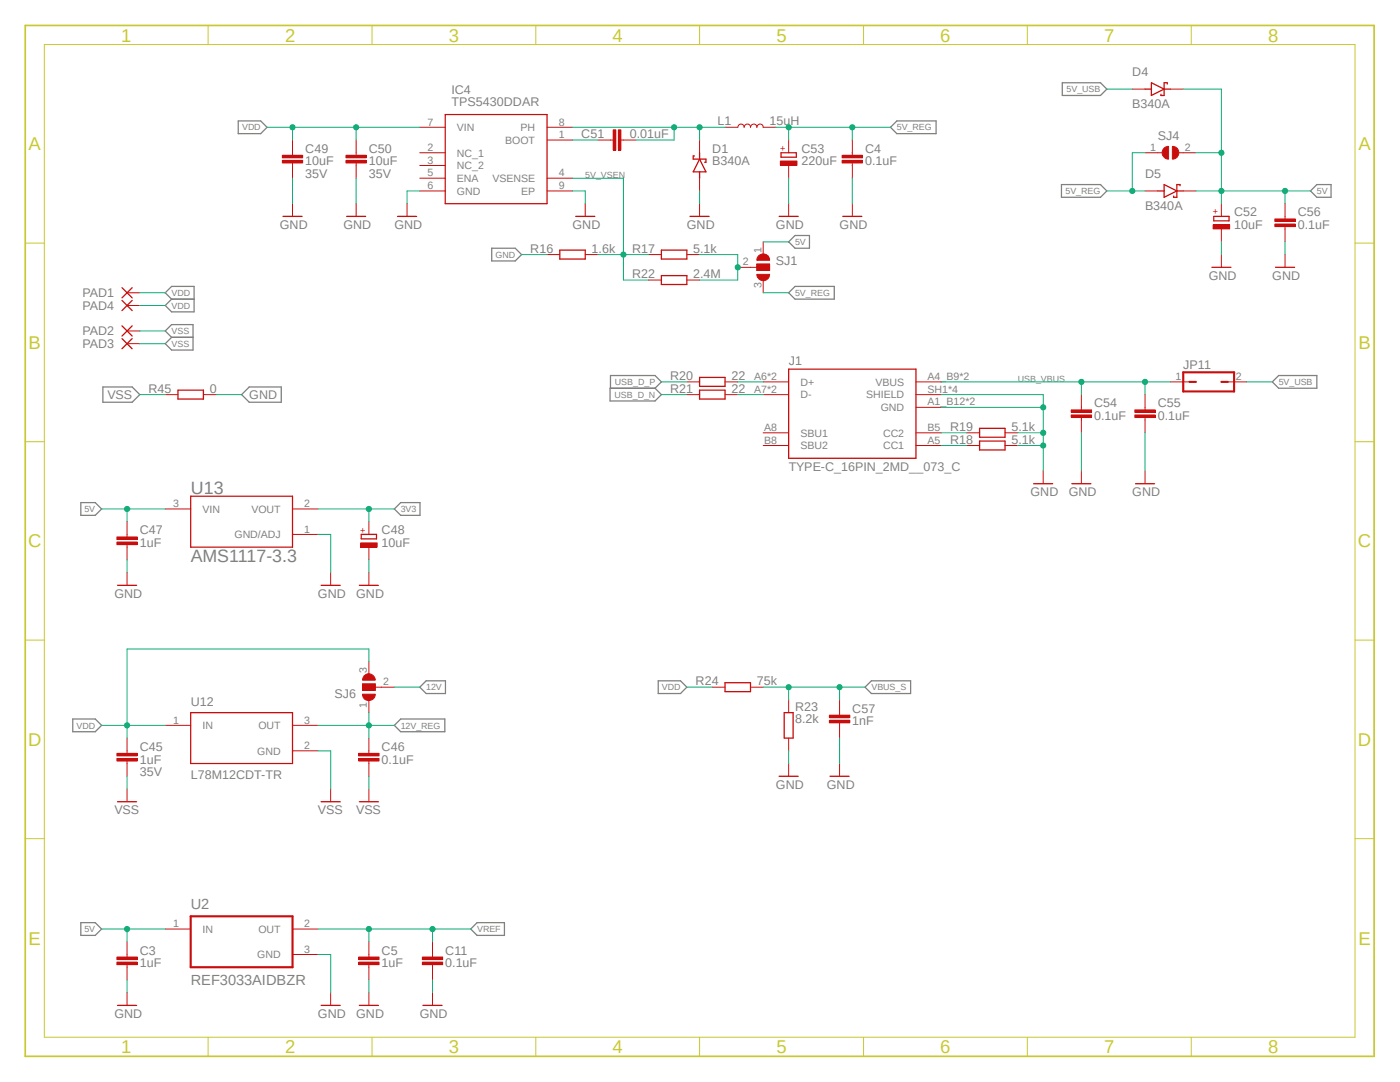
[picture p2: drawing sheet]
<svg xmlns="http://www.w3.org/2000/svg" width="279mm" height="216mm" viewBox="0 0 279 216" stroke-linecap="round" stroke-linejoin="round" font-family="sans-serif">
<path d="M-.1 0l274.7 211.1M.1 -.1l-.2 .1" fill="none" stroke="#fff" stroke-width=".2"/>
<path d="M5 5.1h269.2v205.7h-269.2z" fill="none" stroke="#c8c832" stroke-width=".34"/>
<g fill="none" stroke="#c8c832" stroke-width=".2">
<path d="M8.8 8.9h261.6v198.1h-261.6zM41.5 5.1v3.8M74.3 5.1v3.8M106.9 5.1v3.8M139.6 5.1v3.8M172.3 5.1v3.8M205 5.1v3.8M237.7 5.1v3.8M5 48.5h3.8M270.4 48.5h3.8M5 88.1h3.8M270.4 88.1h3.8"/>
<path d="M5 127.7h3.8M270.4 127.7h3.8M5 167.3h3.8M270.4 167.3h3.8M41.5 207v3.8M74.3 207v3.8M106.9 207v3.8M139.6 207v3.8M172.3 207v3.8M205 207v3.8M237.7 207v3.8"/>
</g>
<g fill="none" stroke="#808080" stroke-width=".25">
<path d="M212 16.5h7.6l1.3 1.3-1.3 1.2h-7.6zM47.5 24.1h4.5l1.3 1.3-1.3 1.3h-4.5zM179 24.1h7.8v2.6h-7.8l-1.3-1.3zM211.8 36.8h7.8l1.3 1.3-1.3 1.3h-7.8zM261.5 38.1l1.3-1.3h2.8v2.6h-2.8zM33 58.4l1.2-1.3h4.5v5.1h-4.5l-1.2-1.2 1.2-1.3zM34.2 59.7h4.5M98.1 49.5h4.7l1.3 1.3-1.3 1.3h-4.7zM157.4 48.3l1.3-1.3h2.8v2.5h-2.8zM158.7 57.1h7.8v2.6h-7.8l-1.3-1.3zM20.5 77.2h5.9l1.5 1.5-1.5 1.6h-5.9zM33 66l1.2-1.2h4.3v5h-4.3l-1.2-1.2 1.2-1.3z"/>
<path d="M34.2 67.3h4.3M49.7 77.2h6.4v3.1h-6.4l-1.5-1.6zM121.8 77.5h8.9l1.3 1.2-1.3 1.3h-8.9zM121.8 77.5v-2.6h8.9l1.3 1.3-1.3 1.3M253.9 76.2l1.3-1.3h7.6v2.6h-7.6zM16.1 100.3h2.9l1.3 1.3-1.3 1.2h-2.9zM78.7 101.6l1.3-1.3h3.8v2.5h-3.8zM85 135.8h3.9v2.6h-3.9l-1.2-1.3zM131.4 135.8h4.4l1.3 1.3-1.3 1.3h-4.4zM172.6 137.1l1.3-1.3h7.8v2.6h-7.8zM14.5 143.5h4.5l1.3 1.2-1.3 1.3h-4.5zM78.7 144.7l1.3-1.2h8.8v2.5h-8.8z"/>
<path d="M16.1 184.1h2.9l1.3 1.3-1.3 1.2h-2.9zM93.9 185.4l1.3-1.3h5.5v2.5h-5.5z"/>
</g>
<path d="M23.3 192h4.1v.5h-4.1z" fill-rule="evenodd" fill="#c90d0c"/>
<path d="M23.3 192h4.1v.5h-4.1z" fill="none" stroke="#c90d0c" stroke-width=".2"/>
<path d="M23.3 191h4.1v.5h-4.1z" fill-rule="evenodd" fill="#c90d0c"/>
<path d="M23.3 191h4.1v.5h-4.1zM25.4 187.9v3.1M25.4 192.5v3M25.4 198.1v2.5M66 198.1v2.5" fill="none" stroke="#c90d0c" stroke-width=".2"/>
<path d="M23.5 200.6h3.8M64.1 200.6h3.8" fill="none" stroke="#c90d0c" stroke-width=".25"/>
<path d="M71.6 192h4v.5h-4z" fill-rule="evenodd" fill="#c90d0c"/>
<path d="M71.6 192h4v.5h-4z" fill="none" stroke="#c90d0c" stroke-width=".2"/>
<path d="M71.6 191h4v.5h-4z" fill-rule="evenodd" fill="#c90d0c"/>
<path d="M71.6 191h4v.5h-4zM73.6 187.9v3.1M73.6 192.5v3" fill="none" stroke="#c90d0c" stroke-width=".2"/>
<path d="M84.3 192h4v.5h-4z" fill-rule="evenodd" fill="#c90d0c"/>
<path d="M84.3 192h4v.5h-4z" fill="none" stroke="#c90d0c" stroke-width=".2"/>
<path d="M84.3 191h4v.5h-4z" fill-rule="evenodd" fill="#c90d0c"/>
<path d="M33 144.7h5.1M58.4 144.7h5.1M58.4 149.8h5.1M84.3 191h4v.5h-4zM86.3 187.9v3.1M86.3 192.5v3" fill="none" stroke="#c90d0c" stroke-width=".2"/>
<path d="M38.1 142.2h20.3v10.2h-20.3z" fill="none" stroke="#c90d0c" stroke-width=".25"/>
<path d="M23.3 151.3h4.1v.5h-4.1z" fill-rule="evenodd" fill="#c90d0c"/>
<path d="M23.3 151.3h4.1v.5h-4.1z" fill="none" stroke="#c90d0c" stroke-width=".2"/>
<path d="M23.3 150.3h4.1v.5h-4.1z" fill-rule="evenodd" fill="#c90d0c"/>
<path d="M23.3 150.3h4.1v.5h-4.1zM25.4 147.3v3M25.4 151.8v3.1" fill="none" stroke="#c90d0c" stroke-width=".2"/>
<path d="M71.6 151.3h4v.5h-4z" fill-rule="evenodd" fill="#c90d0c"/>
<path d="M71.6 151.3h4v.5h-4z" fill="none" stroke="#c90d0c" stroke-width=".2"/>
<path d="M71.6 150.3h4v.5h-4z" fill-rule="evenodd" fill="#c90d0c"/>
<path d="M33 101.6h5.1M58.4 101.6h5.1M58.4 106.6h5.1M25.4 157.4v2.6M66 157.4v2.6M71.6 150.3h4v.5h-4zM73.6 147.3v3M73.6 151.8v3.1M73.6 157.4v2.6" fill="none" stroke="#c90d0c" stroke-width=".2"/>
<path d="M38.1 99h20.3v10.2h-20.3zM23.5 160h3.8M64.1 160h3.8M71.7 160h3.8" fill="none" stroke="#c90d0c" stroke-width=".25"/>
<path d="M23.3 108.2h4.1v.5h-4.1z" fill-rule="evenodd" fill="#c90d0c"/>
<path d="M23.3 108.2h4.1v.5h-4.1z" fill="none" stroke="#c90d0c" stroke-width=".2"/>
<path d="M23.3 107.1h4.1v.6h-4.1z" fill-rule="evenodd" fill="#c90d0c"/>
<g fill="none" stroke="#c90d0c" stroke-width=".2">
<path d="M83.8 30.5h5.1M83.8 33h5.1M83.8 35.6h5.1M83.8 38.1h5.1M83.8 25.4h5.1M109.2 27.9h5.1M109.2 35.6h5.1M109.2 38.1h5.1M109.2 25.4h5.1M23.3 107.1h4.1v.6h-4.1zM25.4 104.1v3M25.4 108.7v3"/>
<path d="M25.4 114.3v2.5M66 114.3v2.5M73.6 114.3v2.5M33 185.4h5.1M58.4 185.4h5.1M58.4 190.5h5.1"/>
</g>
<path d="M88.9 22.9h20.3v17.7h-20.3zM23.5 116.8h3.8M64.1 116.8h3.8M71.7 116.8h3.8" fill="none" stroke="#c90d0c" stroke-width=".25"/>
<path d="M38.1 182.8h20.3v10.2h-20.3z" fill="none" stroke="#c90d0c" stroke-width=".42"/>
<path d="M56.3 32h4.1v.5h-4.1z" fill-rule="evenodd" fill="#c90d0c"/>
<path d="M56.3 32h4.1v.5h-4.1z" fill="none" stroke="#c90d0c" stroke-width=".2"/>
<path d="M56.3 31h4.1v.5h-4.1z" fill-rule="evenodd" fill="#c90d0c"/>
<path d="M56.3 31h4.1v.5h-4.1zM58.4 27.9v3.1M58.4 32.5v3.1" fill="none" stroke="#c90d0c" stroke-width=".2"/>
<path d="M69 32h4.1v.5h-4.1z" fill-rule="evenodd" fill="#c90d0c"/>
<path d="M69 32h4.1v.5h-4.1z" fill="none" stroke="#c90d0c" stroke-width=".2"/>
<path d="M69 31h4.1v.5h-4.1z" fill-rule="evenodd" fill="#c90d0c"/>
<path d="M69 31h4.1v.5h-4.1zM71.1 27.9v3.1M71.1 32.5v3.1M58.4 40.6v2.6M71.1 40.6v2.6M81.2 40.6v2.6M116.8 40.6v2.6" fill="none" stroke="#c90d0c" stroke-width=".2"/>
<path d="M56.5 43.2h3.8M69.2 43.2h3.8M79.3 43.2h3.8M114.9 43.2h3.8" fill="none" stroke="#c90d0c" stroke-width=".25"/>
<path d="M123.4 25.9h.5v4.1h-.5z" fill-rule="evenodd" fill="#c90d0c"/>
<path d="M123.4 25.9h.5v4.1h-.5z" fill="none" stroke="#c90d0c" stroke-width=".2"/>
<path d="M122.4 25.9h.5v4.1h-.5z" fill-rule="evenodd" fill="#c90d0c"/>
<path d="M119.3 27.9h3.1M122.4 25.9h.5v4.1h-.5zM123.9 27.9h3" fill="none" stroke="#c90d0c" stroke-width=".2"/>
<path d="M72.1 106.6h3v.9h-3z" fill="none" stroke="#c90d0c" stroke-width=".25"/>
<path d="M72 108.3h3.3v.9h-3.3z" fill-rule="evenodd" fill="#c90d0c"/>
<path d="M72 108.3h3.3v.9h-3.3zM73.6 104.1v2.5M73.6 109.2v2.5" fill="none" stroke="#c90d0c" stroke-width=".2"/>
<path d="M242.2 43.2h3.1v.9h-3.1z" fill="none" stroke="#c90d0c" stroke-width=".25"/>
<path d="M242.1 44.8h3.3v.9h-3.3z" fill-rule="evenodd" fill="#c90d0c"/>
<path d="M242.1 44.8h3.3v.9h-3.3zM243.8 40.6v2.6M243.8 45.7v2.6" fill="none" stroke="#c90d0c" stroke-width=".2"/>
<path d="M155.9 30.5h3v.9h-3z" fill="none" stroke="#c90d0c" stroke-width=".25"/>
<path d="M155.7 32.1h3.3v.9h-3.3z" fill-rule="evenodd" fill="#c90d0c"/>
<g fill="none" stroke="#c90d0c" stroke-width=".2">
<path d="M139.6 27.9v2.6M139.6 35.6v2.5M155.7 32.1h3.3v.9h-3.3zM157.4 27.9v2.6M157.4 33v2.6M109.2 50.8h2.5M116.8 50.8h2.5M129.5 50.8h2.5M137.1 50.8h2.5M139.6 40.6v2.6M157.4 40.6v2.6M243.8 50.8v2.5"/>
<path d="M137.1 76.2h2.5M137.1 78.7h2.5M144.7 76.2h2.5M144.7 78.7h2.5M152.3 76.2h5.1M152.3 78.7h5.1M182.8 76.2h5.1M182.8 78.7h5.1M152.3 88.9h5.1M152.3 86.4h5.1M182.8 88.9h5.1M182.8 86.4h5.1"/>
<path d="M182.8 81.3h5.1M193 88.9h2.5M193 86.4h2.5M200.6 88.9h2.5M200.6 86.4h2.5M208.2 94v2.5"/>
</g>
<g fill="none" stroke="#c90d0c" stroke-width=".25">
<path d="M138.6 31.1h-.3v.6h2.6v.7h-.3M139.6 31.7l1.3 2.6h-2.6zM139.6 30.5v1.2M139.6 34.3v1.3M111.7 49.9h5.1v1.8h-5.1zM132 49.9h5.1v1.8h-5.1zM137.7 43.2h3.8M155.5 43.2h3.8M241.9 53.3h3.8M139.6 75.3h5.1v1.8h-5.1zM139.6 77.9h5.1v1.7h-5.1zM157.4 73.7h25.4v17.7h-25.4z"/>
<path d="M195.5 88h5.1v1.8h-5.1zM195.5 85.5h5.1v1.7h-5.1zM206.3 96.5h3.8"/>
</g>
<path d="M213.8 82.8h4v.5h-4z" fill-rule="evenodd" fill="#c90d0c"/>
<path d="M213.8 82.8h4v.5h-4z" fill="none" stroke="#c90d0c" stroke-width=".2"/>
<path d="M213.8 81.8h4v.5h-4z" fill-rule="evenodd" fill="#c90d0c"/>
<path d="M215.8 78.7v3.1M213.8 81.8h4v.5h-4zM215.8 83.3v3.1" fill="none" stroke="#c90d0c" stroke-width=".2"/>
<path d="M226.5 82.8h4v.5h-4z" fill-rule="evenodd" fill="#c90d0c"/>
<path d="M226.5 82.8h4v.5h-4z" fill="none" stroke="#c90d0c" stroke-width=".2"/>
<path d="M226.5 81.8h4v.5h-4z" fill-rule="evenodd" fill="#c90d0c"/>
<path d="M226 17.8h2.5M233.6 17.8h2.5M228.5 38.1h2.6M236.1 38.1h2.6M228.5 78.7v3.1M215.8 94v2.5M226.5 81.8h4v.5h-4zM228.5 83.3v3.1M228.5 94v2.5" fill="none" stroke="#c90d0c" stroke-width=".2"/>
<path d="M228.5 17.8h1.3M229.8 16.5l2.5 1.3-2.5 1.2zM232.3 17.8h1.3M233 16.8v-.3h-.7v2.5h-.6v-.2M231.1 38.1h1.2M232.3 36.8l2.6 1.3-2.6 1.3zM234.9 38.1h1.2M235.5 37.1v-.3h-.6v2.6h-.7v-.3M213.9 96.5h3.8M226.6 96.5h3.8" fill="none" stroke="#c90d0c" stroke-width=".25"/>
<path d="M254.4 44.7h4.1v.5h-4.1z" fill-rule="evenodd" fill="#c90d0c"/>
<path d="M254.4 44.7h4.1v.5h-4.1z" fill="none" stroke="#c90d0c" stroke-width=".2"/>
<path d="M254.4 43.7h4.1v.5h-4.1z" fill-rule="evenodd" fill="#c90d0c"/>
<path d="M129.5 55.9h2.5M137.1 55.9h2.5M254.4 43.7h4.1v.5h-4.1zM256.5 40.6v3.1M256.5 45.2v3.1M256.5 50.8v2.5" fill="none" stroke="#c90d0c" stroke-width=".2"/>
<path d="M132 55h5.1v1.8h-5.1zM254.6 53.3h3.8" fill="none" stroke="#c90d0c" stroke-width=".25"/>
<path d="M234 29.2a1.27 1.27 0 0 1 1.3 1.3 1.27 1.27 0 0 1-1.3 1.3z" fill-rule="evenodd" fill="#c90d0c"/>
<path d="M234 29.2a1.27 1.27 0 0 1 1.3 1.3 1.27 1.27 0 0 1-1.3 1.3z" fill="none" stroke="#c90d0c" stroke-width=".2"/>
<path d="M232.3 29.5l.9-.3v2.6a1.27 1.27 0 0 1-1.2-.8 1.27 1.27 0 0 1 .3-1.5z" fill-rule="evenodd" fill="#c90d0c"/>
<path d="M228.5 30.5h3.4M232.3 29.5l.9-.3v2.6a1.27 1.27 0 0 1-1.2-.8 1.27 1.27 0 0 1 .3-1.5zM235.2 30.5h3.5" fill="none" stroke="#c90d0c" stroke-width=".2"/>
<path d="M72.7 134.8a1.28 1.28 0 0 1 1.4-.3 1.28 1.28 0 0 1 .8 1.2h-2.6z" fill-rule="evenodd" fill="#c90d0c"/>
<path d="M72.7 134.8a1.28 1.28 0 0 1 1.4-.3 1.28 1.28 0 0 1 .8 1.2h-2.6z" fill="none" stroke="#c90d0c" stroke-width=".2"/>
<path d="M72.3 138.5h2.6a1.27 1.27 0 0 1-1.3 1.3 1.27 1.27 0 0 1-1.3-1.3z" fill-rule="evenodd" fill="#c90d0c"/>
<path d="M72.3 138.5h2.6a1.27 1.27 0 0 1-1.3 1.3 1.27 1.27 0 0 1-1.3-1.3zM72.3 136.5h2.6v1.3h-2.6zM74.9 137.1h1.3" fill="none" stroke="#c90d0c" stroke-width=".2"/>
<path d="M72.3 136.5h2.6v1.3h-2.6z" fill-rule="evenodd" fill="#c90d0c"/>
<path d="M72.3 136.5h2.6v1.3h-2.6zM73.6 132v2.6M73.6 139.7v2.5M76.2 137.1h2.5" fill="none" stroke="#c90d0c" stroke-width=".2"/>
<path d="M165.5 143.7h4.1v.5h-4.1z" fill-rule="evenodd" fill="#c90d0c"/>
<path d="M165.5 143.7h4.1v.5h-4.1z" fill="none" stroke="#c90d0c" stroke-width=".2"/>
<path d="M165.5 142.7h4.1v.5h-4.1z" fill-rule="evenodd" fill="#c90d0c"/>
<g fill="none" stroke="#c90d0c" stroke-width=".2">
<path d="M144.7 25.4h2.5a.64 .64 0 0 1 .7-.6 .64 .64 0 0 1 .6 .6 .64 .64 0 0 1 .6-.6 .64 .64 0 0 1 .7 .6 .64 .64 0 0 1 .6-.6 .64 .64 0 0 1 .6 .6 .64 .64 0 0 1 .7-.6 .64 .64 0 0 1 .6 .6h2.6M25.4 58.4h2.5M25.4 66h2.5M25.4 68.6h2.5M25.4 61h2.5M233.6 76.2h3.8M245 76.2h3.8M142.2 137.1h2.5M149.8 137.1h2.5M157.4 139.7v2.5M167.6 139.7v3M157.4 147.3v2.5"/>
<path d="M157.4 152.4v2.5M165.5 142.7h4.1v.5h-4.1zM167.6 144.2v3.1M167.6 152.4v2.5M73.6 198.1v2.5M86.3 198.1v2.5"/>
</g>
<g fill="none" stroke="#c90d0c" stroke-width=".25">
<path d="M24.3 57.4l2.1 2M24.3 59.9l2.1 2.1M26.4 57.4l-2.1 2M26.4 59.9l-2.1 2.1M24.3 65l2.1 2.1M24.3 67.6l2.1 2M26.4 65l-2.1 2.1M26.4 67.6l-2.1 2M144.7 136.2h5.1v1.8h-5.1zM155.5 154.9h3.8M156.5 142.2h1.8v5.1h-1.8zM165.7 154.9h3.8"/>
<path d="M71.7 200.6h3.8M84.4 200.6h3.8"/>
</g>
<path d="M236.1 74.3h10.2v3.8h-10.2zM237.4 76.2h1.3M243.8 76.2h1.2" fill="none" stroke="#c90d0c" stroke-width=".42"/>
<path d="M151 54.7h2.6a1.27 1.27 0 0 1-1.3 1.3 1.27 1.27 0 0 1-1.3-1.3z" fill-rule="evenodd" fill="#c90d0c"/>
<path d="M151 54.7h2.6a1.27 1.27 0 0 1-1.3 1.3 1.27 1.27 0 0 1-1.3-1.3z" fill="none" stroke="#c90d0c" stroke-width=".2"/>
<path d="M151.4 51a1.27 1.27 0 0 1 1.4-.2 1.27 1.27 0 0 1 .8 1.1h-2.6l.2-.5z" fill-rule="evenodd" fill="#c90d0c"/>
<path d="M149.8 53.3h1.2M151 52.7h2.6v1.3h-2.6zM151.4 51a1.27 1.27 0 0 1 1.4-.2 1.27 1.27 0 0 1 .8 1.1h-2.6l.2-.5z" fill="none" stroke="#c90d0c" stroke-width=".2"/>
<path d="M151 52.7h2.6v1.3h-2.6z" fill-rule="evenodd" fill="#c90d0c"/>
<path d="M147.2 53.3h2.6M151 52.7h2.6v1.3h-2.6zM152.3 48.3v2.5M152.3 55.9v2.5" fill="none" stroke="#c90d0c" stroke-width=".2"/>
<path d="M168.1 32h4v.5h-4z" fill-rule="evenodd" fill="#c90d0c"/>
<path d="M168.1 32h4v.5h-4z" fill="none" stroke="#c90d0c" stroke-width=".2"/>
<path d="M168.1 31h4v.5h-4z" fill-rule="evenodd" fill="#c90d0c"/>
<path d="M168.1 31h4v.5h-4zM170.1 27.9v3.1M170.1 32.5v3.1M170.1 40.6v2.6M33 78.7h2.5M40.6 78.7h2.5" fill="none" stroke="#c90d0c" stroke-width=".2"/>
<path d="M168.2 43.2h3.8M35.5 77.9h5.1v1.7h-5.1z" fill="none" stroke="#c90d0c" stroke-width=".25"/>
<path d="M63.5 101.6h15.2M73.6 101.6v2.5" fill="none" stroke="#0dab76" stroke-width=".2"/>
<circle cx="73.6" cy="101.6" r=".51" fill="#0dab76"/>
<g fill="none" stroke="#0dab76" stroke-width=".2">
<path d="M58.4 35.6v5M71.1 35.6v5M83.8 38.1h-2.6v2.5M114.3 38.1h2.5v2.5M139.6 38.1v2.5M157.4 35.6v5M104.1 50.8h5.1M243.8 48.3v2.5M203.1 88.9h5.1M203.1 86.4h5.1v7.6M25.4 111.7v2.6M63.5 106.6h2.5v7.7"/>
<path d="M73.6 111.7v2.6M25.4 195.5v2.6M63.5 190.5h2.5v7.6"/>
<circle cx="73.6" cy="101.6" r=".51"/>
</g>
<circle cx="208.2" cy="88.9" r=".51" fill="#0dab76"/>
<g fill="none" stroke="#0dab76" stroke-width=".2">
<path d="M187.9 81.3h20.3v5.1"/>
<circle cx="208.2" cy="88.9" r=".51"/>
</g>
<circle cx="208.2" cy="86.4" r=".51" fill="#0dab76"/>
<g fill="none" stroke="#0dab76" stroke-width=".2">
<path d="M187.9 78.7h20.3v2.6"/>
<circle cx="208.2" cy="86.4" r=".51"/>
</g>
<circle cx="208.2" cy="81.3" r=".51" fill="#0dab76"/>
<g fill="none" stroke="#0dab76" stroke-width=".2">
<path d="M170.1 35.6v5M256.5 48.3v2.5M43.1 78.7h5.1M215.8 86.4v7.6M228.5 86.4v7.6M157.4 149.8v2.6M167.6 147.3v5.1M63.5 185.4h30.4M73.6 185.4v2.5M73.6 195.5v2.6M86.3 195.5v2.6"/>
<circle cx="208.2" cy="81.3" r=".51"/>
</g>
<circle cx="73.6" cy="185.4" r=".51" fill="#0dab76"/>
<g fill="none" stroke="#0dab76" stroke-width=".2">
<path d="M86.3 185.4v2.5"/>
<circle cx="73.6" cy="185.4" r=".51"/>
</g>
<circle cx="86.3" cy="185.4" r=".51" fill="#0dab76"/>
<g fill="none" stroke="#0dab76" stroke-width=".2">
<path d="M20.3 185.4h12.7M25.4 185.4v2.5"/>
<circle cx="86.3" cy="185.4" r=".51"/>
</g>
<circle cx="25.4" cy="185.4" r=".51" fill="#0dab76"/>
<g fill="none" stroke="#0dab76" stroke-width=".2">
<path d="M33 101.6h-7.6v2.5"/>
<circle cx="25.4" cy="185.4" r=".51"/>
</g>
<circle cx="25.4" cy="101.6" r=".51" fill="#0dab76"/>
<g fill="none" stroke="#0dab76" stroke-width=".2">
<path d="M236.1 17.8h7.7v12.7M243.8 38.1v2.5M20.3 101.6h5.1"/>
<circle cx="25.4" cy="101.6" r=".51"/>
</g>
<circle cx="243.8" cy="38.1" r=".51" fill="#0dab76"/>
<g fill="none" stroke="#0dab76" stroke-width=".2">
<path d="M243.8 30.5v7.6h17.7M256.5 38.1v2.5"/>
<circle cx="243.8" cy="38.1" r=".51"/>
</g>
<circle cx="256.5" cy="38.1" r=".51" fill="#0dab76"/>
<g fill="none" stroke="#0dab76" stroke-width=".2">
<path d="M238.7 30.5h5.1"/>
<circle cx="256.5" cy="38.1" r=".51"/>
</g>
<circle cx="243.8" cy="30.5" r=".51" fill="#0dab76"/>
<g fill="none" stroke="#0dab76" stroke-width=".2">
<path d="M238.7 38.1h5.1M152.3 48.3h5.1M20.3 144.7h12.7M25.4 144.7v2.6"/>
<circle cx="243.8" cy="30.5" r=".51"/>
</g>
<circle cx="25.4" cy="144.7" r=".51" fill="#0dab76"/>
<g fill="none" stroke="#0dab76" stroke-width=".2">
<path d="M53.3 25.4h30.5M58.4 25.4v2.5M73.6 132v-2.5h-48.2v15.2"/>
<circle cx="25.4" cy="144.7" r=".51"/>
</g>
<circle cx="58.4" cy="25.4" r=".51" fill="#0dab76"/>
<g fill="none" stroke="#0dab76" stroke-width=".2">
<path d="M71.1 25.4v2.5"/>
<circle cx="58.4" cy="25.4" r=".51"/>
</g>
<circle cx="71.1" cy="25.4" r=".51" fill="#0dab76"/>
<g fill="none" stroke="#0dab76" stroke-width=".2">
<path d="M114.3 27.9h5M114.3 25.4h30.4M134.5 25.4v2.5h-7.6M27.9 58.4h5.1M27.9 61h5.1M78.7 137.1h5.1M137.1 137.1h5.1"/>
<circle cx="71.1" cy="25.4" r=".51"/>
</g>
<circle cx="134.5" cy="25.4" r=".51" fill="#0dab76"/>
<g fill="none" stroke="#0dab76" stroke-width=".2">
<path d="M139.6 25.4v2.5"/>
<circle cx="134.5" cy="25.4" r=".51"/>
</g>
<circle cx="139.6" cy="25.4" r=".51" fill="#0dab76"/>
<g fill="none" stroke="#0dab76" stroke-width=".2">
<path d="M114.3 35.6h10.1v15.2M119.3 50.8h10.2"/>
<circle cx="139.6" cy="25.4" r=".51"/>
</g>
<circle cx="124.4" cy="50.8" r=".51" fill="#0dab76"/>
<g fill="none" stroke="#0dab76" stroke-width=".2">
<path d="M154.9 25.4h15.2M157.4 25.4v2.5M124.4 50.8v5.1h5.1M132 78.7h5.1M132 76.2h5.1M147.2 78.7h5.1M147.2 76.2h5.1M187.9 88.9h5.1M187.9 86.4h5.1"/>
<circle cx="124.4" cy="50.8" r=".51"/>
</g>
<circle cx="157.4" cy="25.4" r=".51" fill="#0dab76"/>
<g fill="none" stroke="#0dab76" stroke-width=".2">
<path d="M177.7 25.4h-7.6v2.5"/>
<circle cx="157.4" cy="25.4" r=".51"/>
</g>
<circle cx="170.1" cy="25.4" r=".51" fill="#0dab76"/>
<g fill="none" stroke="#0dab76" stroke-width=".2">
<path d="M220.9 38.1h7.6M228.5 30.5h-2.5v7.6M152.3 58.4h5.1"/>
<circle cx="170.1" cy="25.4" r=".51"/>
</g>
<circle cx="226" cy="38.1" r=".51" fill="#0dab76"/>
<g fill="none" stroke="#0dab76" stroke-width=".2">
<path d="M220.9 17.8h5.1M139.6 50.8h7.6v5.1h-7.6M248.8 76.2h5.1"/>
<circle cx="226" cy="38.1" r=".51"/>
</g>
<circle cx="147.2" cy="53.3" r=".51" fill="#0dab76"/>
<g fill="none" stroke="#0dab76" stroke-width=".2">
<path d="M63.5 144.7h10.1M73.6 142.2v5.1"/>
<circle cx="147.2" cy="53.3" r=".51"/>
</g>
<circle cx="73.6" cy="144.7" r=".51" fill="#0dab76"/>
<g fill="none" stroke="#0dab76" stroke-width=".2">
<path d="M172.6 137.1h-5v2.6M73.6 144.7h5.1"/>
<circle cx="73.6" cy="144.7" r=".51"/>
</g>
<circle cx="167.6" cy="137.1" r=".51" fill="#0dab76"/>
<g fill="none" stroke="#0dab76" stroke-width=".2">
<path d="M152.3 137.1h15.3M157.4 137.1v2.6"/>
<circle cx="167.6" cy="137.1" r=".51"/>
</g>
<circle cx="157.4" cy="137.1" r=".51" fill="#0dab76"/>
<g fill="none" stroke="#0dab76" stroke-width=".2">
<path d="M187.9 76.2h40.6v2.5M215.8 76.2v2.5"/>
<circle cx="157.4" cy="137.1" r=".51"/>
</g>
<circle cx="215.8" cy="76.2" r=".51" fill="#0dab76"/>
<g fill="none" stroke="#0dab76" stroke-width=".2">
<path d="M228.5 76.2h5.1"/>
<circle cx="215.8" cy="76.2" r=".51"/>
</g>
<circle cx="228.5" cy="76.2" r=".51" fill="#0dab76"/>
<g fill="none" stroke="#0dab76" stroke-width=".2">
<path d="M27.9 66h5.1M27.9 68.6h5.1M27.9 78.7h5.1M25.4 154.9v2.5M63.5 149.8h2.5v7.6M73.6 154.9v2.5"/>
<circle cx="228.5" cy="76.2" r=".51"/>
</g>
<g font-size="3.7" fill="#c8c832">
<text x="24.2" y="8.3">1</text>
<text x="56.9" y="8.3">2</text>
<text x="89.6" y="8.3">3</text>
<text x="122.3" y="8.3">4</text>
<text x="155" y="8.3">5</text>
<text x="187.7" y="8.3">6</text>
<text x="220.3" y="8.3">7</text>
<text x="253.1" y="8.3">8</text>
<text x="5.7" y="30">A</text>
<text x="271.1" y="30">A</text>
<text x="5.7" y="69.6">B</text>
<text x="271.1" y="69.6">B</text>
<text x="5.6" y="109.2">C</text>
<text x="271" y="109.2">C</text>
<text x="5.6" y="148.8">D</text>
<text x="271" y="148.8">D</text>
<text x="5.7" y="188.5">E</text>
<text x="271.1" y="188.5">E</text>
<text x="24.2" y="210.2">1</text>
<text x="56.9" y="210.2">2</text>
<text x="89.6" y="210.2">3</text>
<text x="122.3" y="210.2">4</text>
<text x="155" y="210.2">5</text>
<text x="187.7" y="210.2">6</text>
<text x="220.3" y="210.2">7</text>
<text x="253.1" y="210.2">8</text>
</g>
<g font-size="3.6" fill="#808080">
<text x="38.1" y="98.6">U13</text>
<text x="38.1" y="112.2">AMS1117-3.3</text>
</g>
<g font-size="2.9" fill="#808080">
<text x="38.1" y="181.3">U2</text>
<text x="38.1" y="196.6">REF3033AIDBZR</text>
</g>
<g font-size="2.5" fill="#808080">
<text x="226" y="15.2">D4</text>
<text x="90.1" y="21.2">TPS5430DDAR</text>
<text x="90.1" y="18.7">IC4</text>
<text x="226" y="21.6">B340A</text>
<text x="116" y="27.6">C51</text>
<text x="125.7" y="27.6">0.01uF</text>
<text x="143.2" y="25">L1</text>
<text x="153.6" y="25">15uH</text>
<text x="231.1" y="27.9">SJ4</text>
<text x="60.9" y="33">10uF</text>
<text x="60.9" y="35.6">35V</text>
<text x="60.9" y="30.5">C49</text>
<text x="73.6" y="30.5">C50</text>
<text x="73.6" y="33">10uF</text>
<text x="73.6" y="35.6">35V</text>
<text x="142.2" y="33">B340A</text>
<text x="142.2" y="30.5">D1</text>
<text x="159.9" y="33">220uF</text>
<text x="159.9" y="30.5">C53</text>
<text x="172.6" y="33">0.1uF</text>
<text x="172.6" y="30.5">C4</text>
<text x="228.5" y="35.6">D5</text>
<text x="228.5" y="41.9">B340A</text>
<text x="55.8" y="45.7">GND</text>
<text x="68.5" y="45.7">GND</text>
<text x="78.7" y="45.7">GND</text>
<text x="114.3" y="45.7">GND</text>
<text x="137.1" y="45.7">GND</text>
<text x="154.9" y="45.7">GND</text>
<text x="167.6" y="45.7">GND</text>
<text x="246.3" y="45.7">10uF</text>
<text x="246.3" y="43.2">C52</text>
<text x="259" y="45.7">0.1uF</text>
<text x="259" y="43.2">C56</text>
<text x="105.8" y="50.4">R16</text>
<text x="118.1" y="50.4">1.6k</text>
<text x="126.2" y="50.4">R17</text>
<text x="138.4" y="50.4">5.1k</text>
<text x="154.9" y="53">SJ1</text>
<text x="16.5" y="59.3">PAD1</text>
<text x="126.2" y="55.5">R22</text>
<text x="138.3" y="55.5">2.4M</text>
<text x="241.2" y="55.9">GND</text>
<text x="253.9" y="55.9">GND</text>
<text x="16.5" y="61.8">PAD4</text>
<text x="16.5" y="66.9">PAD2</text>
<text x="16.5" y="69.5">PAD3</text>
<text x="133.7" y="75.8">R20</text>
<text x="146" y="75.8">22</text>
<text x="157.4" y="72.9">J1</text>
<text x="236.1" y="73.7">JP11</text>
<text x="21.4" y="79.6">VSS</text>
<text x="29.6" y="78.4">R45</text>
<text x="41.9" y="78.4">0</text>
<text x="49.7" y="79.6">GND</text>
<text x="133.7" y="78.4">R21</text>
<text x="146" y="78.4">22</text>
<text x="218.4" y="83.8">0.1uF</text>
<text x="218.4" y="81.3">C54</text>
<text x="231" y="83.8">0.1uF</text>
<text x="231" y="81.3">C55</text>
<text x="189.6" y="88.5">R18</text>
<text x="189.6" y="86">R19</text>
<text x="201.8" y="88.5">5.1k</text>
<text x="201.8" y="86">5.1k</text>
<text x="157.4" y="94">TYPE-C_16PIN_2MD__073_C</text>
<text x="205.7" y="99.1">GND</text>
<text x="213.3" y="99.1">GND</text>
<text x="226" y="99.1">GND</text>
<text x="27.9" y="106.6">C47</text>
<text x="76.2" y="106.6">C48</text>
<text x="27.9" y="109.2">1uF</text>
<text x="76.2" y="109.2">10uF</text>
<text x="22.8" y="119.3">GND</text>
<text x="63.5" y="119.3">GND</text>
<text x="71.1" y="119.3">GND</text>
<text x="138.8" y="136.7">R24</text>
<text x="151" y="136.7">75k</text>
<text x="38.1" y="140.9">U12</text>
<text x="66.8" y="139.3">SJ6</text>
<text x="158.7" y="141.8">R23</text>
<text x="170.1" y="142.2">C57</text>
<text x="27.9" y="149.8">C45</text>
<text x="76.2" y="149.8">C46</text>
<text x="158.7" y="144.4">8.2k</text>
<text x="170.1" y="144.7">1nF</text>
<text x="27.9" y="152.4">1uF</text>
<text x="27.9" y="154.9">35V</text>
<text x="38.1" y="155.4">L78M12CDT-TR</text>
<text x="76.2" y="152.4">0.1uF</text>
<text x="154.9" y="157.4">GND</text>
<text x="165" y="157.4">GND</text>
<text x="22.8" y="162.5">VSS</text>
<text x="63.5" y="162.5">VSS</text>
<text x="71.1" y="162.5">VSS</text>
<text x="27.9" y="190.5">C3</text>
<text x="76.2" y="190.5">C5</text>
<text x="88.9" y="190.5">C11</text>
<text x="27.9" y="193">1uF</text>
<text x="76.2" y="193">1uF</text>
<text x="88.8" y="193">0.1uF</text>
<text x="22.8" y="203.2">GND</text>
<text x="63.5" y="203.2">GND</text>
<text x="71.1" y="203.2">GND</text>
<text x="83.8" y="203.2">GND</text>
</g>
<g font-size="2.1" fill="#808080">
<text x="85.3" y="25.1">7</text>
<text x="91.2" y="26.2">VIN</text>
<text x="100.8" y="28.7">BOOT</text>
<text x="103.9" y="26.2">PH</text>
<text x="111.5" y="27.6">1</text>
<text x="111.5" y="25.1">8</text>
<text x="85.3" y="30.1">2</text>
<text x="85.3" y="32.6">3</text>
<text x="85.3" y="35.2">5</text>
<text x="91.2" y="31.2">NC_1</text>
<text x="91.2" y="33.8">NC_2</text>
<text x="111.5" y="35.2">4</text>
<text x="229.5" y="30.1">1</text>
<text x="236.5" y="30.1">2</text>
<text x="85.3" y="37.7">6</text>
<text x="91.2" y="38.9">GND</text>
<text x="91.2" y="36.3">ENA</text>
<text x="98.3" y="36.3">VSENSE</text>
<text x="104" y="38.9">EP</text>
<text x="111.5" y="37.7">9</text>
<text x="148.3" y="53">2</text>
<text x="152" y="50.4" transform="rotate(-90 152 50.4)">1</text>
<text x="152" y="57.4" transform="rotate(-90 152 57.4)">3</text>
<text x="150.5" y="75.8">A6*2</text>
<text x="159.8" y="77">D+</text>
<text x="174.8" y="77">VBUS</text>
<text x="185.1" y="75.8">A4_B9*2</text>
<text x="234.6" y="75.8">1</text>
<text x="246.6" y="75.8">2</text>
<text x="150.5" y="78.4">A7*2</text>
<text x="159.8" y="79.5">D-</text>
<text x="172.8" y="79.5">SHIELD</text>
<text x="175.8" y="82">GND</text>
<text x="185.1" y="78.4">SH1*4</text>
<text x="185.1" y="80.9">A1_B12*2</text>
<text x="152.5" y="86">A8</text>
<text x="152.5" y="88.5">B8</text>
<text x="159.8" y="87.1">SBU1</text>
<text x="159.8" y="89.7">SBU2</text>
<text x="176.2" y="89.7">CC1</text>
<text x="176.2" y="87.1">CC2</text>
<text x="185.1" y="88.5">A5</text>
<text x="185.1" y="86">B5</text>
<text x="34.5" y="101.2">3</text>
<text x="60.7" y="101.2">2</text>
<text x="40.4" y="102.4">VIN</text>
<text x="46.8" y="107.4">GND/ADJ</text>
<text x="50.2" y="102.4">VOUT</text>
<text x="60.7" y="106.3">1</text>
<text x="73.2" y="134.2" transform="rotate(-90 73.2 134.2)">3</text>
<text x="76.5" y="136.8">2</text>
<text x="73.2" y="141.2" transform="rotate(-90 73.2 141.2)">1</text>
<text x="34.5" y="144.4">1</text>
<text x="40.4" y="145.5">IN</text>
<text x="51.6" y="145.5">OUT</text>
<text x="60.7" y="149.5">2</text>
<text x="60.7" y="144.4">3</text>
<text x="51.3" y="150.6">GND</text>
<text x="34.5" y="185">1</text>
<text x="60.7" y="185">2</text>
<text x="40.4" y="186.1">IN</text>
<text x="51.3" y="191.2">GND</text>
<text x="51.6" y="186.1">OUT</text>
<text x="60.7" y="190.1">3</text>
</g>
<g font-size="1.8" fill="#808080">
<text x="212.9" y="18.4">5V_USB</text>
<text x="48.3" y="26">VDD</text>
<text x="179" y="26">5V_REG</text>
<text x="116.8" y="35.6">5V_VSEN</text>
<text x="212.6" y="38.7">5V_REG</text>
<text x="262.8" y="38.7">5V</text>
<text x="98.9" y="51.4">GND</text>
<text x="158.7" y="48.9">5V</text>
<text x="34.2" y="59.1">VDD</text>
<text x="158.7" y="59.1">5V_REG</text>
<text x="34.2" y="61.6">VDD</text>
<text x="34.2" y="66.7">VSS</text>
<text x="34.2" y="69.2">VSS</text>
<text x="122.7" y="76.8">USB_D_P</text>
<text x="203.1" y="76.2">USB_VBUS</text>
<text x="255.2" y="76.8">5V_USB</text>
<text x="122.6" y="79.4">USB_D_N</text>
<text x="16.8" y="102.2">5V</text>
<text x="80" y="102.2">3V3</text>
<text x="85" y="137.8">12V</text>
<text x="132.1" y="137.8">VDD</text>
<text x="173.9" y="137.8">VBUS_S</text>
<text x="15.3" y="145.4">VDD</text>
<text x="80" y="145.4">12V_REG</text>
<text x="16.8" y="186">5V</text>
<text x="95.2" y="186">VREF</text>
</g>
<g font-size="1.8" fill="#c90d0c">
<text x="156.8" y="30.1" transform="rotate(-90 156.8 30.1)">+</text>
<text x="243.2" y="42.8" transform="rotate(-90 243.2 42.8)">+</text>
<text x="73" y="106.3" transform="rotate(-90 73 106.3)">+</text>
</g>
</svg>
